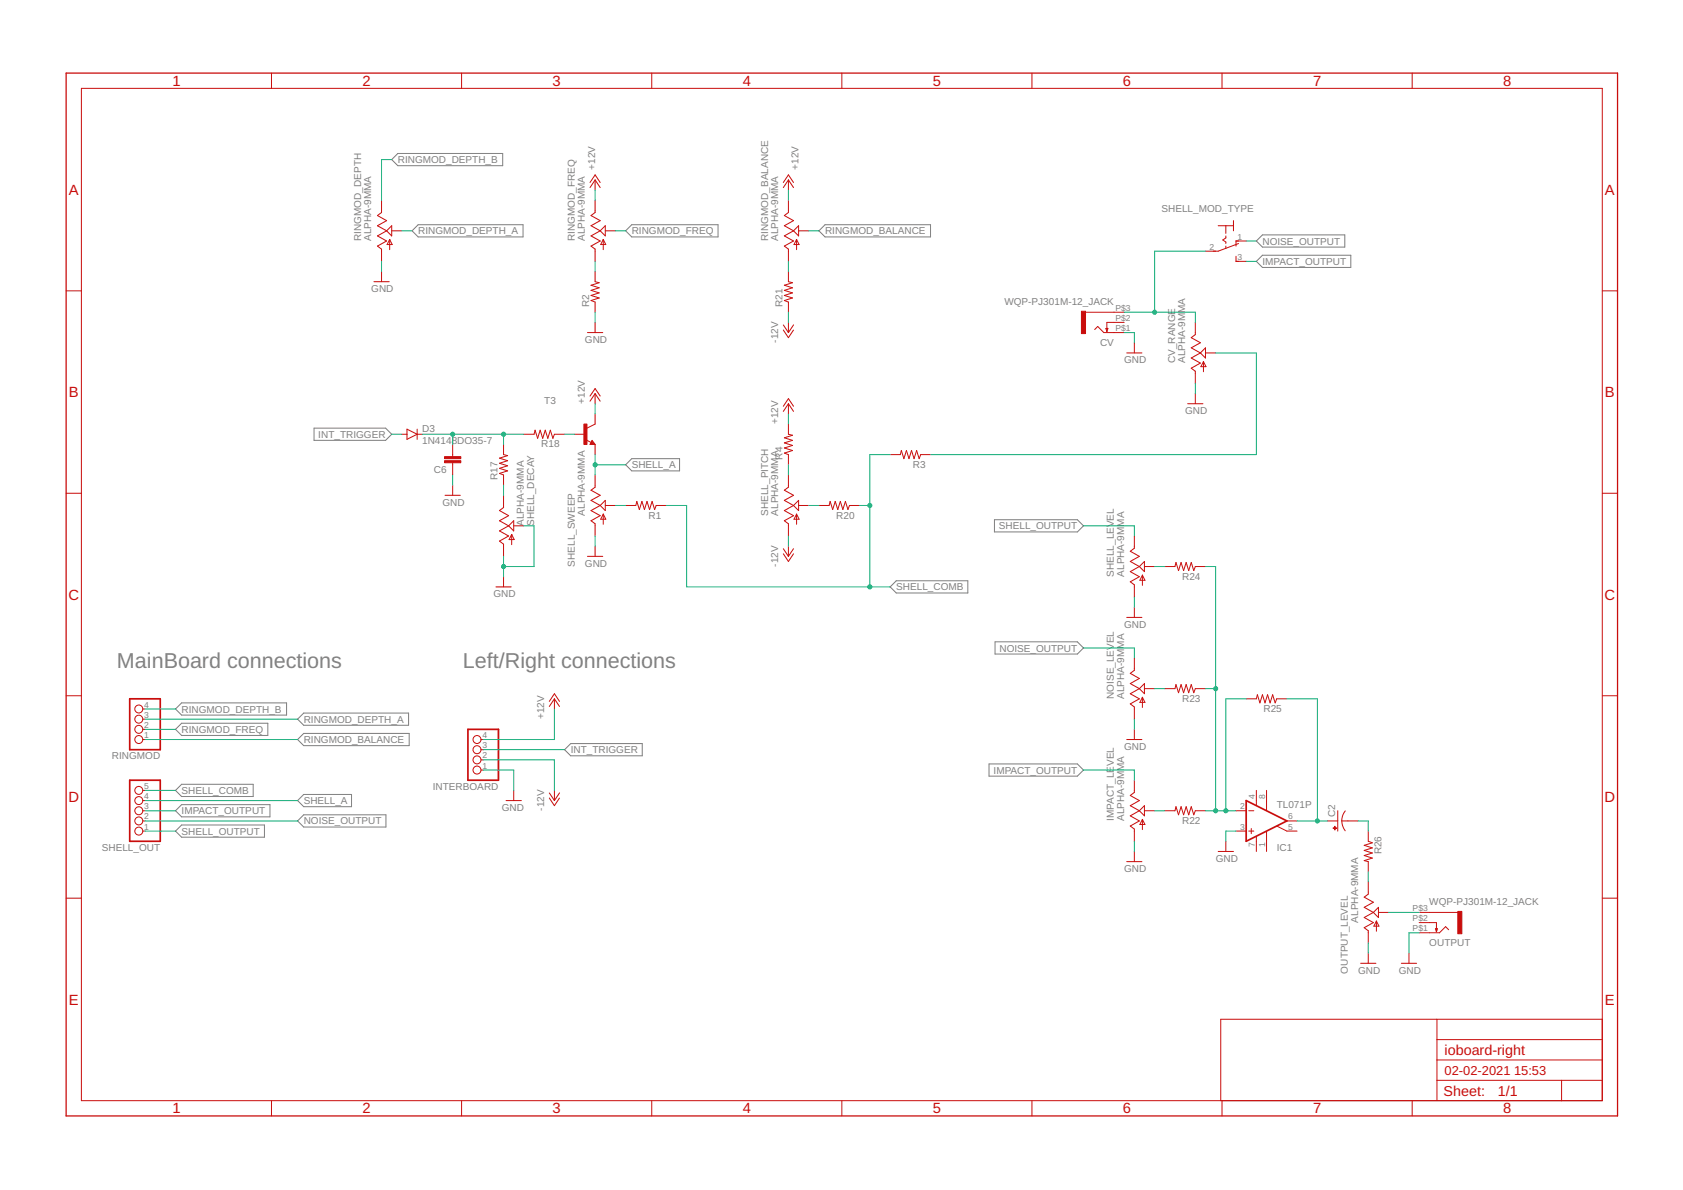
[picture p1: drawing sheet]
<svg xmlns="http://www.w3.org/2000/svg" width="420mm" height="297mm" viewBox="0 0 420 297" stroke-linecap="round" stroke-linejoin="round" font-family="sans-serif">
<g fill="none" stroke="#808080" stroke-width=".25">
<path d="M97.8 39.8l1.5-1.5h26.2v3.1h-26.2zM102.9 57.6l1.5-1.5h26.2v3h-26.2zM157.7 56.1h21.6v3h-21.6l-1.5-1.5zM206 56.1h26.3v3h-26.3l-1.6-1.5zM313.6 60.2l1.6-1.6h20.5v3.1h-20.5zM315.2 63.7h22v3.1h-22l-1.6-1.6zM78.4 106.9h17.9l1.5 1.5-1.5 1.5h-17.9zM156.2 116l1.5-1.5h12v3h-12zM248.3 129.7h20.7l1.5 1.6-1.5 1.5h-20.7zM223.8 145h17.8v3h-17.8l-1.6-1.5zM45.3 175.5h26.2v3h-26.2l-1.5-1.5zM75.8 178h26.2v3h-26.2l-1.5-1.5z"/>
<path d="M248.4 160.2h20.6l1.5 1.5-1.5 1.6h-20.6zM43.8 197.3l1.5-1.5h17.9v3h-17.9zM45.3 180.5h21.6v3.1h-21.6l-1.5-1.5zM74.3 199.8l1.5-1.5h12v3.1h-12zM74.3 184.6l1.5-1.5h26.4v3h-26.4zM142.5 185.6h17.8v3.1h-17.8l-1.6-1.6zM246.9 190.7h22.1l1.5 1.5-1.5 1.5h-22.1zM43.8 202.4l1.5-1.5h22.1v3h-22.1zM43.8 207.5l1.5-1.6h20.7v3.1h-20.7zM74.3 204.9l1.5-1.5h20.6v3h-20.6z"/>
</g>
<g fill="none" stroke="#c90d0c" stroke-width=".25">
<path d="M67.8 18.2v3.9M115.2 18.2v3.9M162.7 18.2v3.9M210.2 18.2v3.9M257.6 18.2v3.9M305.1 18.2v3.9M352.6 18.2v3.9M20.3 22.1h379.7v252.6h-379.7zM95.2 50v3l-1 .8 2.3 1.3-2.3 1.2 2.3 1.3M96.5 57.6l-2.3 1.3 2.3 1.3-2.3 1.2 1 .8v3M97.3 59.8v2.5M97.3 59.8l.6 1.2h-1.3z"/>
<path d="M97.8 56.3v2.6l-1.3-1.3zM97.8 57.6h2.5M147.3 45.6l1.3-2 1.2 2M148.6 44.9v2.6M148.6 50v3l-1 .8 2.2 1.3-2.2 1.2 2.2 1.3M148.6 44.9l1.2 1.9M148.6 44.9l-1.3 1.9M149.8 57.6l-2.2 1.3 2.2 1.3-2.2 1.2 1 .8v3M149.8 57.6l1.3-1.3v2.6zM150.6 59.8l.6 1.2h-1.2zM150.6 59.8v2.5M151.1 57.6h2.5"/>
<path d="M195.6 45.6l1.2-2 1.3 2M196.8 44.9v2.6M196.8 50v3l-1 .8 2.3 1.3-2.3 1.2 2.3 1.3M196.8 44.9l1.3 1.9M196.8 44.9l-1.2 1.9M198.1 57.6l-2.3 1.3 2.3 1.3-2.3 1.2 1 .8v3M198.9 59.8l.6 1.2h-1.3zM198.9 59.8v2.5M199.4 57.6h2.5M199.4 56.3v2.6l-1.3-1.3zM304.1 56.3h3.8M306 56.3v2"/>
<path d="M306 58.9v.5l-.7 .5 .7 .5v.4M307.9 55.1v2.5M16.5 72.6h3.8M93.3 70.3h3.9M95.2 67.8v2.5M148.6 67.8v2.5l1 .3-2 .6 2 .6-2 .7 2 .6-2 .6 2 .7-2 .6 1 .4v2.5M196.8 67.8v2.5l1 .3-2 .6 2 .6-2 .7 2 .6-2 .6 2 .7-2 .6 1 .4v2.5M271 77.9h9.6M306 61.4v.7M308.6 64v1.2h2.5M309.2 60.8l-5.1 1.9h-3.2M311.1 60.2h-2.5v1.2"/>
<path d="M400 72.6h3.8M146.7 83h3.8M147.3 98.9l1.3-1.9 1.2 1.9M148.6 80.5v2.5M148.6 98.3v2.5M148.6 98.3l1.2 1.8M148.6 98.3l-1.3 1.8M195.6 81.1l1.2 1.9M195.6 82.4l1.2 1.9 1.3-1.9M196.8 80.5v2.5M198.1 81.1l-1.3 1.9M273.3 82.3l.7-.8 1.6 1.5h5"/>
<path d="M276.1 82h.5l-.3 .8zM280.6 80.5h-4.3v2.3M281.3 88.1h3.8M283.2 85.6v2.5M298.4 80.5v3l-1 .8 2.3 1.3-2.3 1.2 2.3 1.3M298.4 98.3v2.5M299.7 88.1l-2.3 1.3 2.3 1.2-2.3 1.3 1 .8v3M300.4 90.3v2.5M300.4 90.3l.7 1.2h-1.3zM300.9 88.1h2.6M300.9 86.8v2.6l-1.2-1.3zM100.3 108.4h1.3"/>
<path d="M101.6 107.1l2.5 1.3-2.5 1.3zM104.1 107.1v2.6M104.1 108.4h1.3M113 110.9v3.1M113 115.5v3.1M125.7 110.9v2.6l1 .2-2 .7 2 .6-2 .6 2 .7-2 .6 2 .6-2 .7 1 .4v2.5M130.8 108.4h2.5l.3-1 .6 2 .7-2 .6 2 .6-2 .7 2 .6-2 .6 2 .4-1h2.5M143.5 108.4h2.5M146.3 109.8l1.3 .6M147.8 109.9l.8 1h-1.3zM147.8 110.4l.1 .3h-.3l.2-.5 .5 .6h-.7M148.6 103.3v2.6l-2.1 1"/>
<path d="M148.6 110.9v2.6M148.6 118.6v3l-1 .8 2.2 1.2-2.2 1.3 2.2 1.3M195.6 101.4l1.2-1.9 1.3 1.9M196.8 105.9v2.5l1 .2-2 .7 2 .6-2 .7 2 .6-2 .6 2 .7-2 .6 1 .4v2.5M196.8 100.8v2.5M196.8 118.6v3l-1 .8 2.3 1.2-2.3 1.3 2.3 1.3M196.8 100.8l1.3 1.9M196.8 100.8l-1.2 1.9M222.2 113.5h2.6l.2-1 .7 2 .6-2 .6 2 .7-2 .6 2 .6-2 .7 2 .3-1h2.6M296.5 100.8h3.8M16.5 123.1h3.8M111.1 123.6h3.8"/>
<path d="M113 121.1v2.5M125.7 123.6v3.1l-1 .7 2.3 1.3-2.3 1.3 2.3 1.3M127 131.3l-2.3 1.2 2.3 1.3-2.3 1.3 1 .7v3.1M127 131.3l1.2-1.3v2.5zM127.7 133.4v2.6M127.7 133.4l.7 1.3h-1.3zM128.2 131.3h2.6M146.7 138.9h3.8M148.6 136.3v2.6M149.8 126.2l-2.2 1.2 2.2 1.3-2.2 1.3 1 .7v3.1M150.6 128.3v2.6M150.6 128.3l.6 1.3h-1.2z"/>
<path d="M151.1 124.9v2.5l-1.3-1.2zM151.1 126.2h2.5M156.2 126.2h2.5l.3-1 .6 2 .7-2 .6 2 .6-2 .7 2 .6-2 .6 2 .4-1h2.5M195.6 137l1.2 1.9M195.6 138.2l1.2 1.9 1.3-1.9M196.8 136.3v2.6M198.1 126.2l-2.3 1.2 2.3 1.3-2.3 1.3 1 .7v3.1M198.1 137l-1.3 1.9M198.1 126.2l1.3-1.3v2.5zM198.9 128.3l.6 1.3h-1.3zM198.9 128.3v2.6M199.4 126.2h2.5"/>
<path d="M204.4 126.2h2.6l.2-1 .7 2 .6-2 .6 2 .7-2 .6 2 .7-2 .6 2 .4-1h2.5M283.2 133.8v3l-1 .8 2.2 1.3-2.2 1.2 2.2 1.3M400 123.1h3.8M123.8 146.5h3.8M125.7 144v2.5M281.3 154.1h3.8M283.2 151.6v2.5M284.4 141.4l-2.2 1.3 2.2 1.3-2.2 1.2 1 .8v3M285.2 143.6v2.5M285.2 143.6l.6 1.2h-1.2zM285.7 140.1v2.6l-1.3-1.3zM285.7 141.4h2.5"/>
<path d="M290.8 141.4h2.5l.3-1 .6 2 .7-2 .6 2 .6-2 .7 2 .6-2 .6 2 .4-1h2.5M16.5 173.7h3.8M35.6 179.5h.6M35.6 177h.6M137.1 175.1l1.3-1.9 1.3 1.9M138.4 174.4l1.3 1.9M138.4 174.4l-1.3 1.9M138.4 174.4v2.6M283.2 164.3v3l-1 .8 2.2 1.3-2.2 1.2 2.2 1.3M284.4 171.9l-2.2 1.3 2.2 1.2-2.2 1.3 1 .8v3M284.4 171.9l1.3-1.3v2.6zM285.2 174.1v2.5"/>
<path d="M285.2 174.1l.6 1.2h-1.2zM285.7 171.9h2.5M290.8 171.9h2.5l.3-1 .6 2 .7-2 .6 2 .6-2 .7 2 .6-2 .6 2 .4-1h2.5M311.1 174.4h2.5l.3-1 .6 2.1 .7-2.1 .6 2.1 .6-2.1 .7 2.1 .6-2.1 .6 2.1 .4-1.1h2.6M400 173.7h3.8M35.6 184.6h.6M35.6 182.1h.6M35.6 199.8h.6M35.6 197.3h.6M120.1 184.6h.5M120.1 192.2h.5M120.1 189.7h.5"/>
<path d="M120.1 187.1h.5M126.3 199.8h3.9M128.2 197.3v2.5M137.1 197.9l1.3 1.9M137.1 199.2l1.3 1.9 1.3-1.9M138.4 197.3v2.5M139.7 197.9l-1.3 1.9M281.3 184.6h3.8M283.2 182.1v2.5M283.2 194.8v3l-1 .8 2.2 1.2-2.2 1.3 2.2 1.3M313.6 197.3v3.7M316.2 197.3v5"/>
<path d="M35.6 204.9h.6M35.6 202.4h.6M35.6 207.5h.6M281.3 215.1h3.8M283.2 212.5v2.6M284.4 202.4l-2.2 1.2 2.2 1.3-2.2 1.3 1 .7v3.1M284.4 202.4l1.3-1.3v2.5zM285.2 204.5v2.6M285.2 204.5l.6 1.3h-1.2zM285.7 202.4h2.5M290.8 202.4h2.5l.3-1 .6 2 .7-2 .6 2 .6-2 .7 2 .6-2 .6 2 .4-1h2.5M304.1 212.5h3.8"/>
<path d="M306 210v2.5M308.6 202.4h2.5M308.6 207.5h2.5M311.7 202.4h1.3M311.7 207.5h1.3M312.4 206.8v1.3M313.6 208.8v3.7M316.2 207.5v5M318.8 206.2l2.5 1.3h2.5M321.3 204.9h2.5M331.4 204.9h2.6M334 202.4v5.1"/>
<path d="M335 204.9l.3 1.6 .5 .9M335 204.9h4M335.8 202.4l-.5 .9-.3 1.6M341.6 207.5v2.5l1 .4-2 .6 2 .6-2 .7 2 .6-2 .7 2 .6-2 .6 1 .3v2.5M16.5 224.2h3.8M341.6 220.1v3.1l-1 .7 2.3 1.3-2.3 1.3 2.3 1.3M341.6 237.9v2.6M342.9 227.8l-2.3 1.2 2.3 1.3-2.3 1.3 1 .7v3.1M343.6 229.9v2.6M343.6 229.9l.7 1.3h-1.3zM344.1 226.5v2.5l-1.2-1.2zM344.1 227.8h2.6"/>
<path d="M351.7 237.9v2.6M354.3 227.8h9.6M354.3 230.3h4.3v2.3M358.4 231.8h.5l-.3 .8zM361.7 232.1l-.8-.8-1.5 1.5h-5.1M400 224.2h3.8M339.7 240.5h3.8M349.8 240.5h3.9M358.7 254.4v20.3M358.7 259.5h41.3M400 254.4h-95.2v20.3M67.8 274.7v3.9"/>
<path d="M115.2 274.7v3.9M162.7 274.7v3.9M210.2 274.7v3.9M257.6 274.7v3.9M305.1 274.7v3.9M352.6 274.7v3.9M358.7 269.7h41.3M358.7 264.6h41.3M389.8 269.7v5"/>
<circle cx="34.6" cy="177" r=".99"/>
<circle cx="34.6" cy="179.5" r=".99"/>
<circle cx="34.6" cy="182.1" r=".99"/>
<circle cx="34.6" cy="199.8" r=".99"/>
<circle cx="34.6" cy="197.3" r=".99"/>
<circle cx="34.6" cy="184.6" r=".99"/>
<circle cx="119.1" cy="189.7" r=".99"/>
<circle cx="119.1" cy="187.1" r=".99"/>
<circle cx="119.1" cy="184.6" r=".99"/>
<circle cx="119.1" cy="192.2" r=".99"/>
<circle cx="34.6" cy="204.9" r=".99"/>
<circle cx="34.6" cy="202.4" r=".99"/>
<circle cx="34.6" cy="207.5" r=".99"/>
</g>
<g fill="#c90d0c" stroke="#c90d0c" stroke-width=".25">
<path d="M333.2 206.3h.1v.9h-.1z"/>
<path d="M332.8 206.7h.9v.1h-.9z"/>
<path d="M270 77.7h1v5.6h-1z"/>
<path d="M111 114h4v.5h-4z"/>
<path d="M111 115h4v.5h-4z"/>
<path d="M145.8 105.9h.7v5h-.7z"/>
<path d="M363.9 227.5h1.1v5.6h-1.1z"/>
</g>
<path d="M16.5 18.2h387.3v260.4h-387.3z" fill="none" stroke="#c90d0c" stroke-width=".32"/>
<path d="M32.4 174.4h7.6v12.7h-7.6zM32.4 194.8h7.6v15.2h-7.6zM116.8 182.1h7.6v12.7h-7.6zM311.1 199.8l10.2 5.1-10.2 5.1z" fill="none" stroke="#c90d0c" stroke-width=".42"/>
<g fill="none" stroke="#0dab76" stroke-width=".25">
<path d="M97.8 39.8h-2.6v10.2M100.3 57.6h2.6M148.6 47.5v2.5M153.6 57.6h2.6M196.8 47.5v2.5M201.9 57.6h2.5M95.2 65.2v2.6M148.6 65.2v2.6M148.6 77.9v2.6M196.8 65.2v2.6M196.8 77.9v2.6M280.6 77.9h17.8v2.6"/>
<path d="M300.9 62.7h-12.7v15.2M311.1 65.2h2.5M311.1 60.2h2.5M280.6 83h2.6v2.6M298.4 95.7v2.6M303.5 88.1h10.1v25.4h-81.2M97.8 108.4h2.5M105.4 108.4h25.4M113 108.4v2.5M113 118.6v2.5M125.7 108.4v2.5M140.9 108.4h2.6"/>
<path d="M148.6 100.8v2.5M148.6 113.5v5.1M148.6 116h7.6M196.8 103.3v2.6M196.8 116v2.6M222.2 113.5h-5.1v33M125.7 121.1v2.5M125.7 138.9v5.1M130.8 131.3h2.5v10.1h-7.6M148.6 133.8v2.5M153.6 126.2h2.6M166.3 126.2h5.1v20.3h50.8"/>
<path d="M196.8 133.8v2.5M201.9 126.2h2.5M214.6 126.2h2.5M270.5 131.3h12.7v2.5M283.2 149v2.6M288.2 141.4h2.6M300.9 141.4h2.6v61M36.2 177h7.6M36.2 179.5h38.1M138.4 177v7.6h-17.8M270.5 161.7h12.7v2.6M283.2 179.5v2.6"/>
<path d="M288.2 171.9h2.6M300.9 171.9h2.6M311.1 174.4h-5.1v28M321.3 174.4h7.6v30.5M36.2 184.6h38.1M36.2 199.8h38.1M36.2 182.1h7.6M36.2 197.3h7.6M120.6 189.7h17.8v7.6M120.6 192.2h7.6v5.1M120.6 187.1h20.3M270.5 192.2h12.7v2.6"/>
<path d="M36.2 207.5h7.6M36.2 202.4h7.6M36.2 204.9h38.1M283.2 210v2.5M288.2 202.4h2.6M300.9 202.4h7.7M308.6 207.5h-2.6v2.5M323.8 204.9h7.6M339 204.9h2.6v2.6M341.6 217.6v2.5M341.6 235.4v2.5M346.7 227.8h7.6"/>
<path d="M354.3 232.8h-2.6v5.1"/>
</g>
<g fill="#0dab76" stroke="#0dab76" stroke-width=".25">
<circle cx="125.7" cy="141.4" r=".51"/>
<circle cx="113" cy="108.4" r=".51"/>
<circle cx="125.7" cy="108.4" r=".51"/>
<circle cx="148.6" cy="116" r=".51"/>
<circle cx="288.2" cy="77.9" r=".51"/>
<circle cx="303.5" cy="202.4" r=".51"/>
<circle cx="303.5" cy="171.9" r=".51"/>
<circle cx="306" cy="202.4" r=".51"/>
<circle cx="328.9" cy="204.9" r=".51"/>
<circle cx="217.1" cy="126.2" r=".51"/>
<circle cx="217.1" cy="146.5" r=".51"/>
</g>
<g font-size="5.4" fill="#808080">
<text x="29.2" y="166.8">MainBoard connections</text>
<text x="115.6" y="166.8">Left/Right connections</text>
</g>
<g font-size="3.7" fill="#c90d0c">
<text x="43" y="21.4">1</text>
<text x="90.5" y="21.4">2</text>
<text x="138" y="21.4">3</text>
<text x="185.4" y="21.4">4</text>
<text x="232.9" y="21.4">5</text>
<text x="280.3" y="21.4">6</text>
<text x="327.8" y="21.4">7</text>
<text x="375.3" y="21.4">8</text>
<text x="17.2" y="48.6">A</text>
<text x="400.7" y="48.6">A</text>
<text x="17.2" y="99.2">B</text>
<text x="400.7" y="99.2">B</text>
<text x="17.1" y="149.7">C</text>
<text x="400.6" y="149.7">C</text>
<text x="17.1" y="200.2">D</text>
<text x="400.6" y="200.2">D</text>
<text x="17.2" y="250.8">E</text>
<text x="400.7" y="250.8">E</text>
<text x="43" y="277.9">1</text>
<text x="90.5" y="277.9">2</text>
<text x="138" y="277.9">3</text>
<text x="185.4" y="277.9">4</text>
<text x="232.9" y="277.9">5</text>
<text x="280.3" y="277.9">6</text>
<text x="327.8" y="277.9">7</text>
<text x="375.3" y="277.9">8</text>
</g>
<g font-size="3.6" fill="#c90d0c">
<text x="360.6" y="263.3">ioboard-right</text>
<text x="360.4" y="273.6">Sheet:</text>
<text x="374" y="273.5">1/1</text>
</g>
<g font-size="3.2" fill="#c90d0c">
<text x="360.6" y="268.4">02-02-2021</text>
<text x="378" y="268.4">15:53</text>
</g>
<g font-size="2.5" fill="#808080">
<text x="99.3" y="40.7">RINGMOD_DEPTH_B</text>
<text x="148.6" y="42.4" transform="rotate(-90 148.6 42.4)">+12V</text>
<text x="199.4" y="42.4" transform="rotate(-90 199.4 42.4)">+12V</text>
<text x="290" y="53">SHELL_MOD_TYPE</text>
<text x="104.4" y="58.5">RINGMOD_DEPTH_A</text>
<text x="157.7" y="58.5">RINGMOD_FREQ</text>
<text x="206" y="58.5">RINGMOD_BALANCE</text>
<text x="90.2" y="60.2" transform="rotate(-90 90.2 60.2)">RINGMOD_DEPTH</text>
<text x="92.7" y="60.2" transform="rotate(-90 92.7 60.2)">ALPHA-9MMA</text>
<text x="143.5" y="60.2" transform="rotate(-90 143.5 60.2)">RINGMOD_FREQ</text>
<text x="146" y="60.2" transform="rotate(-90 146 60.2)">ALPHA-9MMA</text>
<text x="191.7" y="60.2" transform="rotate(-90 191.7 60.2)">RINGMOD_BALANCE</text>
<text x="194.3" y="60.2" transform="rotate(-90 194.3 60.2)">ALPHA-9MMA</text>
<text x="315.2" y="61">NOISE_OUTPUT</text>
<text x="315.2" y="66.1">IMPACT_OUTPUT</text>
<text x="92.7" y="72.8">GND</text>
<text x="147.1" y="76.7" transform="rotate(-90 147.1 76.7)">R2</text>
<text x="195.3" y="76.7" transform="rotate(-90 195.3 76.7)">R21</text>
<text x="250.8" y="76.2">WQP-PJ301M-12_JACK</text>
<text x="146" y="85.5">GND</text>
<text x="194.3" y="85.5" transform="rotate(-90 194.3 85.5)">-12V</text>
<text x="274.6" y="86.3">CV</text>
<text x="280.6" y="90.6">GND</text>
<text x="293.3" y="90.6" transform="rotate(-90 293.3 90.6)">CV_RANGE</text>
<text x="295.9" y="90.6" transform="rotate(-90 295.9 90.6)">ALPHA-9MMA</text>
<text x="135.9" y="100.8">T3</text>
<text x="146" y="100.8" transform="rotate(-90 146 100.8)">+12V</text>
<text x="105.4" y="107.9">D3</text>
<text x="194.3" y="105.9" transform="rotate(-90 194.3 105.9)">+12V</text>
<text x="295.9" y="103.3">GND</text>
<text x="79.5" y="109.3">INT_TRIGGER</text>
<text x="105.4" y="110.7">1N4148DO35-7</text>
<text x="135.1" y="111.7">R18</text>
<text x="108.3" y="118.2">C6</text>
<text x="124.2" y="119.8" transform="rotate(-90 124.2 119.8)">R17</text>
<text x="157.7" y="116.9">SHELL_A</text>
<text x="195.3" y="114.8" transform="rotate(-90 195.3 114.8)">R4</text>
<text x="227.9" y="116.8">R3</text>
<text x="110.5" y="126.2">GND</text>
<text x="130.8" y="131.3" transform="rotate(-90 130.8 131.3)">ALPHA-9MMA</text>
<text x="133.3" y="131.3" transform="rotate(-90 133.3 131.3)">SHELL_DECAY</text>
<text x="146" y="128.7" transform="rotate(-90 146 128.7)">ALPHA-9MMA</text>
<text x="161.9" y="129.5">R1</text>
<text x="191.7" y="128.7" transform="rotate(-90 191.7 128.7)">SHELL_PITCH</text>
<text x="194.3" y="128.7" transform="rotate(-90 194.3 128.7)">ALPHA-9MMA</text>
<text x="208.8" y="129.5">R20</text>
<text x="249.4" y="132.1">SHELL_OUTPUT</text>
<text x="143.5" y="141.4" transform="rotate(-90 143.5 141.4)">SHELL_SWEEP</text>
<text x="146" y="141.4">GND</text>
<text x="194.3" y="141.4" transform="rotate(-90 194.3 141.4)">-12V</text>
<text x="278.1" y="144" transform="rotate(-90 278.1 144)">SHELL_LEVEL</text>
<text x="280.6" y="144" transform="rotate(-90 280.6 144)">ALPHA-9MMA</text>
<text x="123.2" y="149">GND</text>
<text x="223.7" y="147.4">SHELL_COMB</text>
<text x="295.1" y="144.7">R24</text>
<text x="280.6" y="156.7">GND</text>
<text x="249.5" y="162.6">NOISE_OUTPUT</text>
<text x="45.3" y="177.9">RINGMOD_DEPTH_B</text>
<text x="135.9" y="179.5" transform="rotate(-90 135.9 179.5)">+12V</text>
<text x="278.1" y="174.4" transform="rotate(-90 278.1 174.4)">NOISE_LEVEL</text>
<text x="280.6" y="174.4" transform="rotate(-90 280.6 174.4)">ALPHA-9MMA</text>
<text x="295.1" y="175.2">R23</text>
<text x="315.4" y="177.7">R25</text>
<text x="45.3" y="182.9">RINGMOD_FREQ</text>
<text x="75.8" y="180.4">RINGMOD_DEPTH_A</text>
<text x="75.8" y="185.5">RINGMOD_BALANCE</text>
<text x="27.9" y="189.5">RINGMOD</text>
<text x="142.5" y="188">INT_TRIGGER</text>
<text x="280.6" y="187.1">GND</text>
<text x="108.1" y="197.2">INTERBOARD</text>
<text x="248" y="193.1">IMPACT_OUTPUT</text>
<text x="45.3" y="203.3">IMPACT_OUTPUT</text>
<text x="45.3" y="198.2">SHELL_COMB</text>
<text x="75.8" y="200.7">SHELL_A</text>
<text x="125.3" y="202.4">GND</text>
<text x="135.9" y="202.4" transform="rotate(-90 135.9 202.4)">-12V</text>
<text x="318.7" y="201.6">TL071P</text>
<text x="333.3" y="203.9" transform="rotate(-90 333.3 203.9)">C2</text>
<text x="45.3" y="208.3">SHELL_OUTPUT</text>
<text x="75.8" y="205.8">NOISE_OUTPUT</text>
<text x="278.1" y="204.9" transform="rotate(-90 278.1 204.9)">IMPACT_LEVEL</text>
<text x="280.6" y="204.9" transform="rotate(-90 280.6 204.9)">ALPHA-9MMA</text>
<text x="295.1" y="205.6">R22</text>
<text x="25.4" y="212.4">SHELL_OUT</text>
<text x="303.5" y="215.1">GND</text>
<text x="318.7" y="212.4">IC1</text>
<text x="344.9" y="213.3" transform="rotate(-90 344.9 213.3)">R26</text>
<text x="280.6" y="217.6">GND</text>
<text x="356.8" y="226">WQP-PJ301M-12_JACK</text>
<text x="339.1" y="230.3" transform="rotate(-90 339.1 230.3)">ALPHA-9MMA</text>
<text x="356.8" y="236.1">OUTPUT</text>
<text x="336.5" y="243" transform="rotate(-90 336.5 243)">OUTPUT_LEVEL</text>
<text x="339.1" y="243">GND</text>
<text x="349.2" y="243">GND</text>
</g>
<g font-size="2.1" fill="#808080">
<text x="308.9" y="59.8">1</text>
<text x="302" y="62.3">2</text>
<text x="308.9" y="64.9">3</text>
<text x="278.5" y="77.6">P$3</text>
<text x="278.5" y="82.7">P$1</text>
<text x="278.5" y="80.1">P$2</text>
<text x="36" y="179.2">3</text>
<text x="36" y="176.6">4</text>
<text x="36" y="184.2">1</text>
<text x="36" y="181.7">2</text>
<text x="120.4" y="184.2">4</text>
<text x="120.4" y="191.9">1</text>
<text x="120.4" y="189.3">2</text>
<text x="120.4" y="186.8">3</text>
<text x="36" y="196.9">5</text>
<text x="36" y="202">3</text>
<text x="36" y="199.5">4</text>
<text x="309.6" y="202">2</text>
<text x="313.3" y="199.5" transform="rotate(-90 313.3 199.5)">4</text>
<text x="315.8" y="199.5" transform="rotate(-90 315.8 199.5)">8</text>
<text x="36" y="207.1">1</text>
<text x="36" y="204.6">2</text>
<text x="309.6" y="207.1">3</text>
<text x="321.6" y="207.1">5</text>
<text x="321.6" y="204.6">6</text>
<text x="313.3" y="211.5" transform="rotate(-90 313.3 211.5)">7</text>
<text x="315.8" y="211.5" transform="rotate(-90 315.8 211.5)">1</text>
<text x="352.7" y="227.4">P$3</text>
<text x="352.7" y="232.5">P$1</text>
<text x="352.7" y="229.9">P$2</text>
</g>
</svg>
